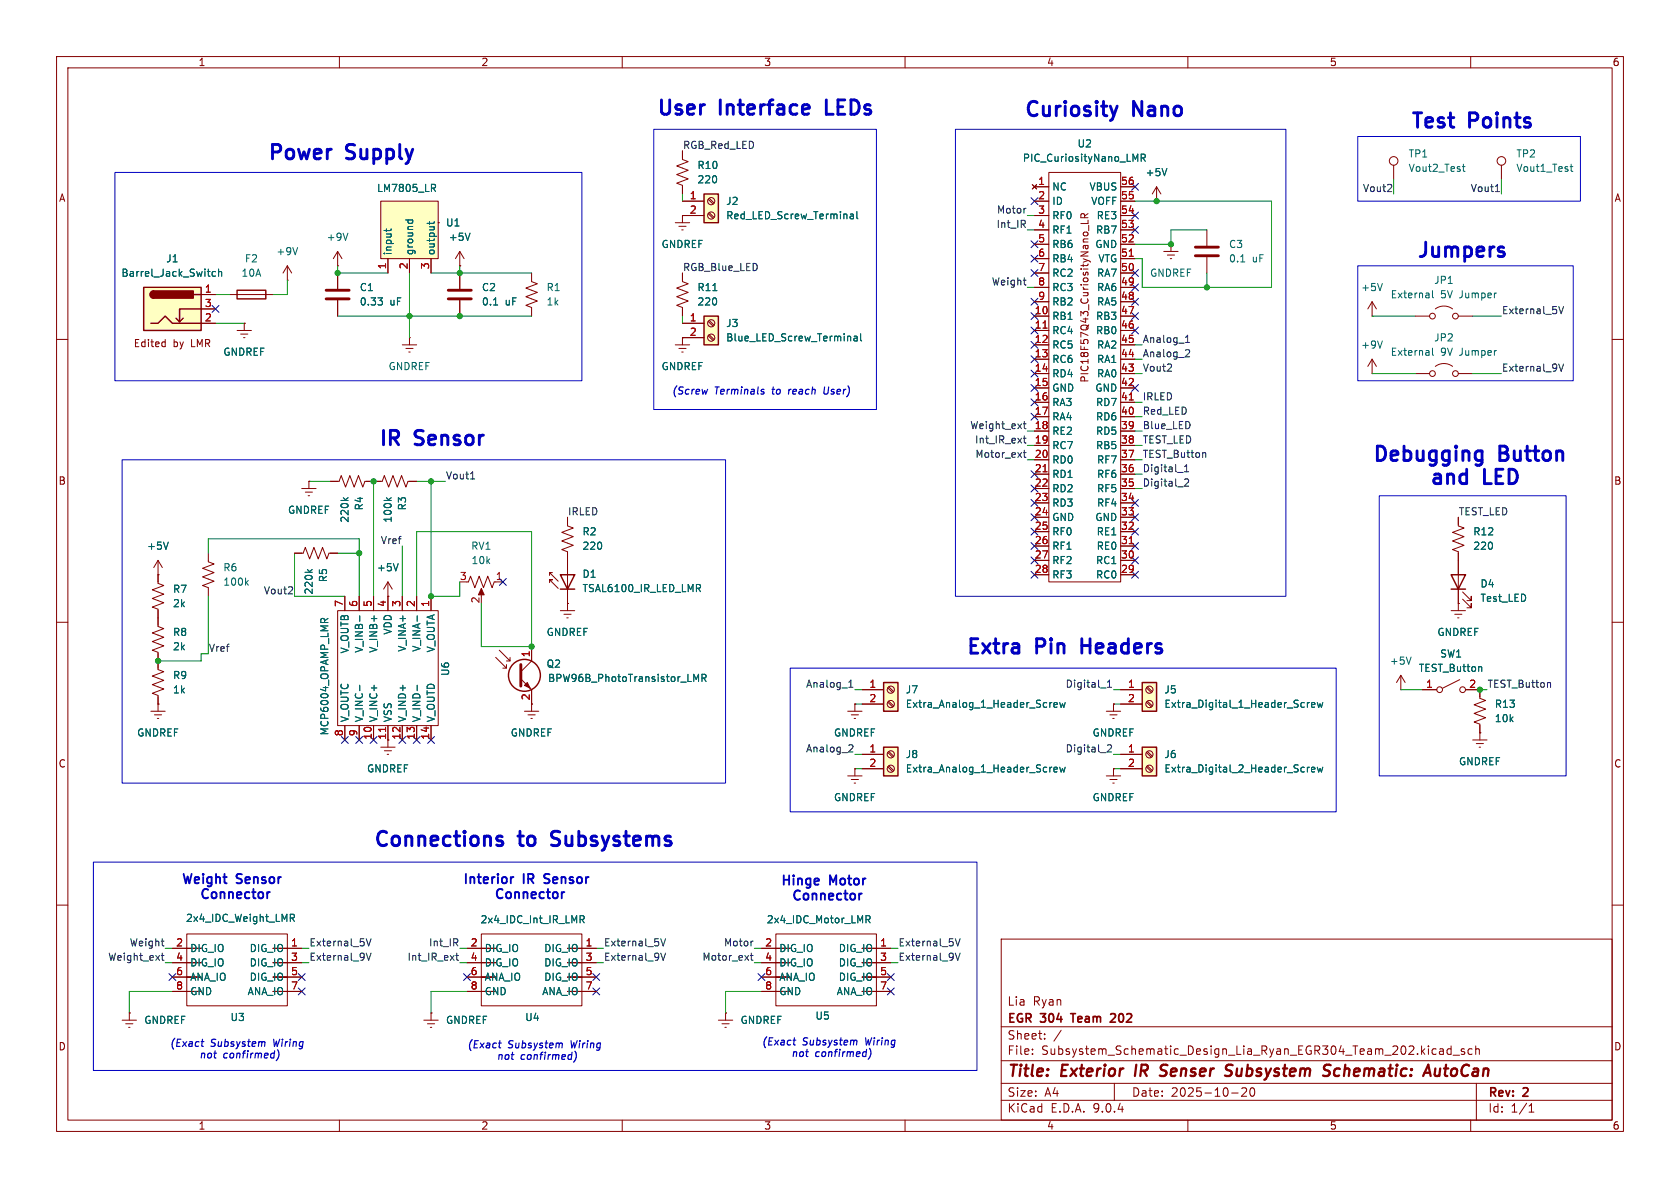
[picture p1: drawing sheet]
<svg xmlns="http://www.w3.org/2000/svg" width="297mm" height="210mm" viewBox="0 0 297 210" stroke-linecap="round" stroke-linejoin="round" font-family="sans-serif">
<g fill="none" stroke="#840000" stroke-width=".18">
<path d="M10 10h277v190h-277zM12 12h273v186h-273zM60 10v2M110 10v2M160 10v2M210 10v2M260 10v2M10 60h2M285 60h2M10 110h2M285 110h2M10 160h2"/>
<path d="M177 166h108v32h-108zM285 160h2M60 198v2M110 198v2M160 198v2M177 194.5h108M177 191.5h108M177 187.5h108M177 181.5h108M182.5 186.3v.1M182.5 185.5v.1M184.7 183.6v.1"/>
<path d="M184.7 182.8v.1M187.6 182.1l-1.3 2M197 191.5v3M210 198v2M217.7 193.2h1.2M220.3 192.4v.5l-.8 .9h.9M221.1 192.4a.81 .81 0 0 0 .4 1.4l.2-.1 .1-.5-.1-.8M253.7 185.4l.2 .1M253.9 186.3l-.2 .1M254.5 185.5h.6l.1 .9M255.2 185.8h-.5a.29 .29 0 0 0-.2 .3 .29 .29 0 0 0 .2 .3l.5-.1M256.5 185.5l-.4-.1-.3 .3v.4l.2 .2h.5"/>
<path d="M256.5 184.9v1.5M256.9 186.5h1.1M258.9 185.5l-.4-.1-.2 .2 .1 .2 .5 .2v.3h-.6M260 198v2M260.2 185.5l-.4-.1-.3 .3v.4l.2 .2h.5M260.9 185.5l.2-.1 .4 .1v.9M260.9 184.9v1.5M261 191.5v6.5M270.3 196.6h.9M270.3 195.5l.4-.4v1.5"/>
</g>
<path d="M200.9 188.2l-.3 2M205.3 189.1l.8 .3M206.1 190l-.3 .2h-.5M206.1 188.2h-.5l-.3 .2M217.1 189.2l.3 .1a.49 .49 0 0 1 .4 .5 .49 .49 0 0 1-.5 .4M217.2 188.2l.7 .1M234.9 189.4a.44 .44 0 0 1 0 .6M235 188.2l.3 .1M236.7 188.9a.66 .66 0 0 0-.8 .4v.7l.3 .2h.3M253.8 188.9l-.1 1.2a.57 .57 0 0 0 .8-.1M254.6 188.9l-.2 1.3" fill="none" stroke="#840000" stroke-width=".4"/>
<path d="M189.3 179.2h.8M197.1 179.3l-.5-.1-.3 .1M197.1 179.8l-.8 .9h.9" fill="none" stroke="#840000" stroke-width=".3"/>
<path d="M201.9 120.7h2.6v5h-2.6z" fill="#ffffc2"/>
<path d="M201.9 120.7h2.6v5h-2.6z" fill="none" stroke="#840000" stroke-width=".25"/>
<g fill="none" stroke="#840000" stroke-width=".18">
<path d="M198.1 121.9h3.8M198.1 124.5h3.8M202.7 121.6l.8 .8M202.7 124.1l.8 .9M202.8 121.4l.9 .9M202.8 124l.9 .8"/>
<circle cx="203.2" cy="121.9" r=".63"/>
<circle cx="203.2" cy="124.5" r=".63"/>
</g>
<path d="M231.1 124.2v.8M231.5 124.2l-.4 .2M231.9 124.6l.6-.1-.1-.2-.4-.1-.1 .2v.6h.5M232.9 124.2l.2 .8 .3-.6 .2 .6 .3-.8" fill="none" stroke="#006464" stroke-width=".18"/>
<path d="M156.2 120.7h2.5v5h-2.5z" fill="#ffffc2"/>
<path d="M156.2 120.7h2.5v5h-2.5z" fill="none" stroke="#840000" stroke-width=".25"/>
<g fill="none" stroke="#840000" stroke-width=".18">
<path d="M152.4 121.9h3.8M152.4 124.5h3.8M156.9 121.6l.9 .8M156.9 124.1l.9 .9M157.1 121.4l.9 .9M157.1 124l.9 .8"/>
<circle cx="157.5" cy="121.9" r=".63"/>
<circle cx="157.5" cy="124.5" r=".63"/>
</g>
<path d="M185.8 124.2h.2M186.3 124.6l.6-.1v-.2l-.4-.1-.2 .2 .1 .6h.5M187.3 124.2l.3 .8 .2-.6 .3 .6 .2-.8" fill="none" stroke="#006464" stroke-width=".18"/>
<path d="M201.9 132.1h2.6v5.1h-2.6z" fill="#ffffc2"/>
<g fill="none" stroke="#840000" stroke-width=".25">
<path d="M99.1 101.6h2.5l-1.3 2.5zM99.1 104.1h2.5M256.5 101.6h2.6l-1.3 2.5zM256.5 104.1h2.6M201.9 132.1h2.6v5.1h-2.6z"/>
<circle cx="92.7" cy="119.4" r="2.82"/>
</g>
<g fill="none" stroke="#840000" stroke-width=".18">
<path d="M120.6 26.7v1.5l1.1 .4-2.1 .7 2.1 .8-2.1 .8 2.1 .7-2.1 .8 1 .4v1.5M182.5 32.6l.8 .8M182.9 33h2.5M182.9 35.6h2.5M182.9 38.1h2.5M183.3 32.6l-.8 .8M185.4 30.5h12.7v72.4h-12.7zM191.7 38.5v-.6l-.2-.1h-.3l-.1 .7h1.2M192.3 38.9v.6h-1.2M192.3 37.8l-.6 .4M192.5 39.8v1M198.1 33h2.6"/>
<path d="M198.1 35.6h2.6M198.1 38.1h2.6M204.5 35.6h.1M204.5 33l-.8 1.3M204.5 33l.7 1.3M204.5 33v2.6M246.4 29.2v2.6M265.4 29.2v2.6M182.9 40.6h2.5M182.9 43.2h2.5M182.9 45.7h2.5M182.9 48.3h2.5"/>
<path d="M182.9 50.8h2.5M182.9 53.3h2.5M182.9 55.9h2.5M182.9 58.4h2.5M198.1 40.6h2.6M198.1 43.2h2.6M198.1 45.7h2.6M198.1 48.3h2.6M198.1 50.8h2.6M198.1 53.3h2.6M198.1 55.9h2.6M198.1 58.4h2.6"/>
<path d="M205.7 44.5h2.6M206.4 45.1h1.2M206.9 45.7h.2M207 43.2h.1M207 43.2v1.3M213.4 40.6v2.8M213.4 45.5v2.8M242.6 55.9h.1M242.6 53.3v2.6M242.6 53.3l-.8 1.3M242.6 53.3l.7 1.3M250.2 55.9h2.5"/>
<path d="M253.7 54.6a2.54 2.54 0 0 1 3.1 0M257.8 55.9h2.5M182.9 61h2.5M182.9 63.5h2.5M182.9 66h2.5M182.9 68.6h2.5M182.9 71.1h2.5M182.9 73.7h2.5M182.9 76.2h2.5M182.9 78.7h2.5M198.1 61h2.6M198.1 63.5h2.6"/>
<path d="M198.1 66h2.6M198.1 68.6h2.6M198.1 71.1h2.6M198.1 73.7h2.6M198.1 76.2h2.6M198.1 78.7h2.6M242.6 66h.1M242.6 63.5l-.8 1.3M242.6 63.5l.7 1.3M242.6 63.5v2.5M250.2 66h2.5M253.7 64.8a2.54 2.54 0 0 1 3.1 0"/>
<path d="M257.8 66h2.5M27.9 99.1v4l1.1 .4-2.1 .8 2.1 .7-2.1 .8 2.1 .8-2.1 .7 1 .4v3l1.1 .4-2.1 .8 2.1 .7-2.1 .8 2.1 .8-2.1 .7 1 .4v3.1l1.1 .3-2.1 .8 2.1 .8-2.1 .7 2.1 .8-2.1 .8 1 .3v2.8M27.9 99.1l-.7 1.2M27.9 99.1l.8 1.2M36.8 97.8v1.5l1 .4-2 .8 2 .7-2 .8 2 .7-2 .8 1 .4v1.5M58.4 85.1h1.5l.4-1 .8 2 .7-2 .8 2 .8-2 .7 2 .4-1h3.1l.3-1 .8 2 .8-2 .7 2 .8-2 .8 2 .3-1h1.6M100.3 91.4v1.6l1 .3-2 .8 2 .8-2 .7 2 .8-2 .8 1 .3v10.5M182.9 81.3h2.5M182.9 83.8h2.5M182.9 86.4h2.5M182.9 88.9h2.5M182.9 91.4h2.5"/>
<path d="M182.9 94h2.5M182.9 96.5h2.5M182.9 99.1h2.5M198.1 81.3h2.6M198.1 83.8h2.6M198.1 86.4h2.6M198.1 88.9h2.6M198.1 91.4h2.6M198.1 94h2.6M198.1 96.5h2.6M198.1 99.1h2.6M257.8 91.4v1.6l1 .3-2 .8 2 .8-2 .7 2 .8-2 .8 1 .3v9.2"/>
<path d="M27.9 101.6h.1M59.7 108h17.8v20.3h-17.8zM61 105.4v2.6M63.5 105.4v2.6M66 105.4v2.6M68.6 105.4h.1M68.6 102.9v5.1M68.6 102.9l-.8 1.2M68.6 102.9l.7 1.2M71.1 105.4v2.6M73.7 105.4v2.6M76.2 105.4v2.6"/>
<path d="M82.5 102.9h.3l.4-1 .7 2 .8-2 .8 2 .7-2 .8 2 .4-1M85.1 104.4v1M87.6 116.2l1.9 1.9v-.6M87.6 102.9h1.3M88.3 114.9l1.9 1.9v-.6M88.9 118.1h.6M89.5 116.8h.7M94 114.3v2.5l-1.9 1.9M97.2 103v-.5h.5h-.5l1.5 1.5M97.2 101.2v.5M97.7 101.2h-.5l1.5 1.5M99.1 108h2.5"/>
<path d="M99.7 108.6h1.3M100.2 109.2h.3M100.3 106.7h.1M182.9 101.6h2.5M198.1 101.6h2.6M258.6 105.9l1.5 1.5v-.7v.7h-.8M258.6 104.6l1.5 1.6v-.8v.8h-.8M26.7 125.7h2.5M27.3 126.4h1.3M27.8 127h.3M27.9 124.5h.1M61 128.3v2.5"/>
<path d="M63.5 128.3v2.5M66 128.3v2.5M67.3 132.1h2.5M67.9 132.7h1.3M68.5 133.4h.2M68.6 128.3v3.8M71.1 128.3v2.5M73.7 128.3v2.5M76.2 128.3v2.5M92.1 120l1.9 1.9v3.8M92.7 125.7h2.5M93.3 126.4h1.3"/>
<path d="M93.9 127h.2M195.6 125.7h2.5M196.2 126.4h1.3M196.7 127h.3M196.8 124.5h.1M196.8 124.5v1.2M198.1 133.4h3.8M198.1 135.9h3.8M202.7 133l.8 .9M202.7 135.6l.8 .8M202.8 132.8l.9 .9M202.8 135.4l.9 .8"/>
<path d="M82.5 167.6h2.6M82.5 170.2h2.6M82.5 172.7h2.6M82.5 175.3h2.6M85.1 165.1h17.8v12.7h-17.8zM85.1 167.6h2.5zM85.1 170.2h2.5zM100.3 167.6h2.6zM100.3 170.2h2.6zM100.3 172.7h2.6zM100.3 175.3h2.6zM102.9 167.6h2.5"/>
<path d="M102.9 170.2h2.5M102.9 172.7h2.5M102.9 175.3h2.5M128.3 179.1h.1M128.3 179.1v1.2M134.6 167.6h2.6M134.6 170.2h2.6M134.6 172.7h2.6M134.6 175.3h2.6M137.2 165.1h17.7v12.7h-17.7zM137.2 167.6h2.5zM137.2 170.2h2.5z"/>
<path d="M152.4 167.6h2.5zM152.4 170.2h2.5zM152.4 172.7h2.5zM152.4 175.3h2.5zM154.9 167.6h2.6M154.9 170.2h2.6M154.9 172.7h2.6M154.9 175.3h2.6M127 180.3h2.5M127.6 181h1.3M128.1 181.6h.3"/>
<circle cx="246.4" cy="28.4" r=".76"/>
<circle cx="265.4" cy="28.4" r=".76"/>
<circle cx="253.2" cy="55.9" r=".51"/>
<circle cx="257.3" cy="55.9" r=".51"/>
<circle cx="253.2" cy="66" r=".51"/>
<circle cx="257.3" cy="66" r=".51"/>
<circle cx="203.2" cy="133.3" r=".63"/>
<circle cx="203.2" cy="135.9" r=".63"/>
</g>
<g fill="none" stroke="#006464" stroke-width=".18">
<path d="M200.7 28.2l.4-1v1.3M201.7 27.9h.7l.1-.2-.1-.3-.7-.2v1.3M202.1 27.9l.4 .6M206.3 29.8l-.4 1.3M258.5 29.5h.5M258.7 29v1.1l.3 .2M277.6 29.5h.5M277.8 29v1.1l.3 .2M219.3 46.3h.8M244.4 50.1l-.4 1.3M253.2 51.4v1.1l.2 .1M244.4 60.3l-.4 1.2"/>
<path d="M253.2 61.5v1.1l.2 .2M29.8 95.8l-.5 1.3M60.7 88l.5 .5M61.5 88l-.4 .3M68.3 88l.5 .5M69.2 88l-.5 .3M70.4 99.6l-.4 1.3M43.5 103l.4 .4M43.9 102.6l-.5 .5M56.7 110v-.4l.3-.3 .3 .1 .1 .6M58 109.3l-.6 .4M63.6 108.9v.9"/>
<path d="M73.8 108.9v.9M122.6 119.2l.5 .9 .4-.9v1.3M123.4 104l.4 .6M123.6 103.3l.2 .3v.3l-.2 .1M124.1 119.9l.6-.1 .1-.2v-.3l-.7-.1v1.3M124.4 119.9l.4 .6M63.6 121.1v1M73.8 121.1v1M231.1 135.6v.9M231.5 135.6l-.4 .3M231.9 136l.6-.1-.1-.2-.4-.1-.1 .2v.6h.5M232.9 135.6l.2 .9 .3-.6 .2 .6 .3-.9"/>
<path d="M102.6 161.9h.4l.3 .2-.1 .4h-.6M102.9 162.5l.4 .6M153.1 161.9h.5l.2 .2-.1 .4h-.6M153.4 162.5l.4 .6"/>
</g>
<path d="M184.4 58h.7M199.6 45.3h.8M199.6 70.7h.8M184.4 83.4h.7M199.6 96.1h.8M68.2 128.6v.7" fill="none" stroke="#a90000" stroke-width=".18"/>
<path d="M211.3 43.7h4.1M211.3 45.2h4.1M92.1 117.5v3.8" fill="none" stroke="#840000" stroke-width=".51"/>
<g fill="#840000" stroke="#840000" stroke-width=".18">
<path d="M92.7 121.2l.5-.5 .5 1z"/>
<path d="M85.1 104l.5 1.2h-1z"/>
</g>
<path d="M124.5 55.9h2.5v5.1h-2.5z" fill="#ffffc2"/>
<path d="M124.5 55.9h2.5v5.1h-2.5z" fill="none" stroke="#840000" stroke-width=".25"/>
<g fill="none" stroke="#840000" stroke-width=".18">
<path d="M120.6 59.7h.1M120.6 57.2h3.9M120.6 59.7h3.9M120.6 59.7v1.3M125.2 56.8l.9 .9M125.2 59.4l.9 .8M125.4 56.6l.8 .9M125.4 59.2l.8 .8M119.4 61h2.5M120 61.6h1.3M120.5 62.2h.3"/>
<circle cx="125.7" cy="59.7" r=".63"/>
<circle cx="125.7" cy="57.1" r=".63"/>
</g>
<path d="M151 59.5h.5v.8M151.5 59.7l-.4 .1-.2 .2 .2 .3 .4-.1M152.1 59v1.1l.2 .2" fill="none" stroke="#006464" stroke-width=".18"/>
<path d="M124.5 34.3h2.5v5.1h-2.5z" fill="#ffffc2"/>
<path d="M124.5 34.3h2.5v5.1h-2.5z" fill="none" stroke="#840000" stroke-width=".25"/>
<g fill="none" stroke="#840000" stroke-width=".18">
<path d="M119.4 39.4h2.5M120.6 38.1h.1M120.6 35.6h3.9M120.6 38.1h3.9M120.6 38.1v1.3M125.2 35.2l.9 .9M125.2 37.8l.9 .8M125.4 35.1l.8 .8M125.4 37.6l.8 .8M59.7 47h.1M59.7 44.5v2.5M59.7 48.3v2.8"/>
<path d="M59.7 53.1v2.8M59.7 44.5l-.8 1.2M59.7 44.5l.8 1.2M72.4 59.7h.1M72.4 59.7v1.3M120 40h1.3M120.5 40.6h.3M120.6 48.3v1.5l1.1 .4-2.1 .7 2.1 .8-2.1 .8 2.1 .7-2.1 .8 1 .4v1.5M71.1 61h2.6M71.8 61.6h1.2M72.3 62.2h.2M247.6 119.4l-.7 1.3"/>
<path d="M247.6 119.4l.8 1.3M247.6 119.4v2.5M256.5 108h2.6M257.2 108.6h1.2M257.7 109.2h.2M257.8 106.7h.1M257.8 106.7v1.3M247.6 121.9h.1M251.5 121.9h2.5M258.1 120.1l-3.1 1.6M259.1 121.9h2.5v1.5l1 .4-2 .8 2 .7-2 .8 2 .8-2 .7 1 .4v2.8M260.3 130.8h2.6"/>
<path d="M261 131.4h1.3M261.5 132.1h.2M261.6 129.5h.1"/>
<circle cx="125.7" cy="38.1" r=".63"/>
<circle cx="125.7" cy="35.6" r=".63"/>
<circle cx="254.5" cy="121.9" r=".51"/>
<circle cx="258.6" cy="121.9" r=".51"/>
</g>
<path d="M150.3 37.9h.5l.1 .8M150.9 38.1l-.4 .1-.2 .2 .2 .3 .4-.1M151.5 37.4v1.1l.2 .2M61.5 41.2l-.4 1.3M66.8 52.6h.8l-.4 .5M67.5 53.2l.1 .2-.1 .5M126 51.4h.7M249.5 116.1l-.5 1.3M261.8 117.8l.2 .2v.7" fill="none" stroke="#006464" stroke-width=".18"/>
<path d="M57.7 52.8h4M57.7 51.3h4" fill="none" stroke="#840000" stroke-width=".51"/>
<path d="M67.3 35.6h10.2v10.1h-10.2z" fill="#ffffc2"/>
<path d="M67.3 35.6h10.2v10.1h-10.2zM77.5 39.4h.1M41.9 58.4h2.5M42.5 59.1h1.3M43.1 59.7h.2M43.2 57.2h.1M43.2 57.2v1.2M68.6 45.7v2.6M72.4 45.7v2.6M76.2 45.7v2.6" fill="none" stroke="#840000" stroke-width=".18"/>
<path d="M71.7 38.9h1.3M72.2 38.9l-.1 .3M72.9 38.9l.1 .3M75.9 39.2v.5M76.3 32.6h.5l.2 .2-.1 .4h-.6M76.6 33.2l.4 .7M76.8 39.2l-.2 .3h-1.1M68.3 40.5v.4M69.2 40.5l-.2 .3h-1.1" fill="none" stroke="#006464" stroke-width=".18"/>
<path d="M25.4 50.8h10.2v7.6h-10.2z" fill="#ffffc2"/>
<path d="M25.4 50.8h10.2v7.6h-10.2zM26.7 57.2h1.2l1.3-1.3 1.3 1.3h5.1M27.2 51.4a.64 .64 0 0 0-.7 .7 .64 .64 0 0 0 .7 .6M32.4 56.3l-.7 .6M34.3 52.1h1.3M35.6 54.6h-3.9v2.3l-.6-.6M41.9 51.3h5.1v1.5h-5.1z" fill="none" stroke="#840000" stroke-width=".25"/>
<g fill="#840000" stroke="#840000" stroke-width=".25">
<path d="M26.7 51.6l.5-.2v1.3a.63 .63 0 0 1-.6-.4 .63 .63 0 0 1 .1-.7z"/>
<path d="M27.2 51.4h7v1.3h-7z"/>
</g>
<g fill="none" stroke="#840000" stroke-width=".18">
<path d="M35.6 52.1h2.5M35.6 54.6h2.5M35.6 57.2h2.5M40.6 52.1h7.7M50.8 49.5h.1M50.8 47l-.8 1.3M50.8 47l.8 1.3M50.8 47v2.5M81.3 47h.1M81.3 44.5l-.8 1.2M81.3 44.5l.7 1.2M81.3 44.5v2.5"/>
<path d="M81.3 48.3v2.8M81.3 53.1v2.8M94 48.3v1.5l1 .4-2 .7 2 .8-2 .8 2 .7-2 .8 1 .4v1.5M28.8 60.4l.4 .1M29.2 60v1.3M29.2 61.2l-.4 .1M52.1 97.8h1.5l.4-1 .7 2 .8-2 .8 2 .7-2 .8 2 .4-1h1.5M149.9 125.7h2.5M150.5 126.4h1.3M151 127h.3M151.1 124.5h.1M151.1 124.5v1.2"/>
<path d="M22.9 179.1h.1M22.9 179.1v1.2M30.5 167.6h2.5M30.5 170.2h2.5M30.5 172.7h2.5M30.5 175.3h2.5M33 165.1h17.8v12.7h-17.8zM33 167.6h2.6zM33 170.2h2.6zM48.3 167.6h2.5zM48.3 170.2h2.5zM48.3 172.7h2.5z"/>
<path d="M48.3 175.3h2.5zM50.8 167.6h2.5M50.8 170.2h2.5M50.8 172.7h2.5M50.8 175.3h2.5M76.2 179.1h.1M76.2 179.1v1.2M21.6 180.3h2.5M22.2 181h1.3M22.7 181.6h.3M74.9 180.3h2.6M75.6 181h1.2"/>
<path d="M76.1 181.6h.2"/>
</g>
<path d="M38.1 48.1l-.4-.1-.2 .2 .1 .6h.5M38.6 48.1l.2-.1 .3 .1 .1 .7M38.6 47.6v1.2M52.6 43.8l-.4 1.2M83.1 41.2l-.4 1.3M87.3 53.9h.7M54.3 100.7l.5 .5M55.2 100.7l-.5 .3M51.3 161.6h.5l.2 .3-.1 .3-.6 .1M51.6 162.3l.4 .6" fill="none" stroke="#006464" stroke-width=".18"/>
<path d="M79.2 51.3h4.1M79.2 52.8h4.1" fill="none" stroke="#840000" stroke-width=".51"/>
<path d="M156.2 132.1h2.5v5.1h-2.5z" fill="#ffffc2"/>
<path d="M156.2 132.1h2.5v5.1h-2.5z" fill="none" stroke="#840000" stroke-width=".25"/>
<g fill="none" stroke="#840000" stroke-width=".18">
<path d="M120.6 38.1h.1M120.6 35.6h3.9M120.6 38.1h3.9M120.6 26.7v1.2M120.6 33v1.3M182.5 32.6l.8 .8M182.9 33h2.5M182.9 35.6h2.5M182.9 38.1h2.5M183.3 32.6l-.8 .8M198.1 33h2.6M198.1 35.6h2.6"/>
<path d="M198.1 38.1h2.6M204.5 35.6h.1M35.6 52.1h2.5M35.6 54.6h2.5M35.6 57.2h2.5M43.2 57.2h.1M59.7 48.3v2.8M59.7 53.1v2.8M68.6 45.7v2.6M72.4 45.7v2.6M76.2 45.7v2.6M81.3 47h.1"/>
<path d="M81.3 48.3v2.8M81.3 53.1v2.8M120.6 59.7h.1M120.6 57.2h3.9M120.6 48.3v1.2M120.6 54.6v1.3M120.6 59.7h3.9M182.9 40.6h2.5M182.9 43.2h2.5M182.9 45.7h2.5M182.9 48.3h2.5M182.9 50.8h2.5"/>
<path d="M182.9 53.3h2.5M182.9 55.9h2.5M182.9 58.4h2.5M198.1 40.6h2.6M198.1 43.2h2.6M198.1 45.7h2.6M198.1 48.3h2.6M198.1 50.8h2.6M198.1 53.3h2.6M198.1 55.9h2.6M198.1 58.4h2.6M182.9 61h2.5"/>
<path d="M182.9 63.5h2.5M182.9 66h2.5M182.9 68.6h2.5M182.9 71.1h2.5M182.9 73.7h2.5M182.9 76.2h2.5M182.9 78.7h2.5M198.1 61h2.6M198.1 63.5h2.6M198.1 66h2.6M198.1 68.6h2.6M198.1 71.1h2.6"/>
<path d="M198.1 73.7h2.6M198.1 76.2h2.6M198.1 78.7h2.6M52.1 97.8h1.2M53.3 86.4h2.6M54 87h1.2M54.5 87.6h.2M54.6 85.1h.1M54.6 85.1v1.3M58.4 97.8h1.3M58.4 85.1h1.3M64.8 85.1h2.5"/>
<path d="M72.4 85.1h1.3M100.3 91.4v1.3M100.3 97.8v3.8M182.9 86.4h2.5M182.9 81.3h2.5M182.9 83.8h2.5M182.9 88.9h2.5M182.9 91.4h2.5M182.9 94h2.5M182.9 96.5h2.5M182.9 99.1h2.5M198.1 86.4h2.6"/>
<path d="M198.1 81.3h2.6M198.1 83.8h2.6M198.1 88.9h2.6M198.1 91.4h2.6M198.1 94h2.6M198.1 96.5h2.6M198.1 99.1h2.6M257.8 91.4v1.3M257.8 97.8v3.8M27.9 101.6h.1M27.9 101.6v1.3M27.9 108v2.5"/>
<path d="M27.9 115.6v2.5M61 105.4v2.6M63.5 105.4v2.6M66 105.4v2.6M68.6 105.4h.1M68.6 105.4v2.6M71.1 105.4v2.6M73.7 105.4v2.6M76.2 105.4v2.6M94 114.3v2.5M100.3 106.7h.1M100.3 104.1v2.6"/>
<path d="M182.9 101.6h2.5M198.1 101.6h2.6M257.8 106.7h.1M257.8 104.1v2.6M27.9 124.5h.1M27.9 123.2v1.3M61 128.3v2.5M63.5 128.3v2.5M66 128.3v2.5M68.6 128.3v2.5M71.1 128.3v2.5M73.7 128.3v2.5"/>
<path d="M76.2 128.3v2.5M94 121.9v2.6M149.9 137.2h2.5M150.5 137.8h1.3M151 138.4h.3M151.1 135.9h.1M151.1 124.5h.1M151.1 135.9v1.3M152.4 133.4h3.8M152.4 135.9h3.8M152.4 121.9h3.8M152.4 124.5h3.8"/>
<path d="M156.9 133l.9 .9M156.9 135.6l.9 .8M157.1 132.8l.9 .9M157.1 135.4l.9 .8M195.6 137.2h2.5M196.2 137.8h1.3M196.7 138.4h.3M196.8 135.9h.1M196.8 124.5h.1M196.8 135.9v1.3M198.1 133.4h3.8M198.1 135.9h3.8"/>
<path d="M198.1 121.9h3.8M198.1 124.5h3.8M251.5 121.9h2.5M259.1 121.9h2.5v1.3M261.6 129.5h.1M261.6 128.3v1.2M22.9 179.1h.1M30.5 167.6h2.5M30.5 170.2h2.5M30.5 172.7h2.5M30.5 175.3h2.5M50.8 167.6h2.5"/>
<path d="M50.8 170.2h2.5M50.8 172.7h2.5M50.8 175.3h2.5M76.2 179.1h.1M82.5 167.6h2.6M82.5 170.2h2.6M82.5 172.7h2.6M82.5 175.3h2.6M102.9 167.6h2.5M102.9 170.2h2.5M102.9 172.7h2.5M102.9 175.3h2.5"/>
<path d="M128.3 179.1h.1M134.6 167.6h2.6M134.6 170.2h2.6M134.6 172.7h2.6M134.6 175.3h2.6M154.9 167.6h2.6M154.9 170.2h2.6M154.9 172.7h2.6M154.9 175.3h2.6"/>
<circle cx="157.5" cy="133.3" r=".63"/>
<circle cx="157.5" cy="135.9" r=".63"/>
</g>
<g fill="none" stroke="#006464" stroke-width=".18">
<path d="M71.7 38.9h1.3M72.2 38.9l-.1 .3M72.9 38.9l.1 .3M75.9 39.2v.5M76.3 32.6h.5l.2 .2-.1 .4h-.6M76.6 33.2l.4 .7M76.8 39.2l-.2 .3h-1.1M150.3 37.9h.5l.1 .8M150.9 38.1l-.4 .1-.2 .2 .2 .3 .4-.1M151.5 37.4v1.1l.2 .2M200.7 28.2l.4-1v1.3M201.7 27.9h.7l.1-.2-.1-.3-.7-.2v1.3"/>
<path d="M202.1 27.9l.4 .6M206.3 29.8l-.4 1.3M38.1 48.1l-.4-.1-.2 .2 .1 .6h.5M38.6 48.1l.2-.1 .3 .1 .1 .7M38.6 47.6v1.2M66.8 52.6h.8l-.4 .5M67.5 53.2l.1 .2-.1 .5M68.3 40.5v.4M69.2 40.5l-.2 .3h-1.1M83.1 41.2l-.4 1.3M87.3 53.9h.7M126 51.4h.7"/>
<path d="M151 59.5h.5v.8M151.5 59.7l-.4 .1-.2 .2 .2 .3 .4-.1M152.1 59v1.1l.2 .2M29.8 95.8l-.5 1.3M60.7 88l.5 .5M61.5 88l-.4 .3M68.3 88l.5 .5M69.2 88l-.5 .3M70.4 99.6l-.4 1.3M54.3 100.7l.5 .5M55.2 100.7l-.5 .3M56.7 110v-.4l.3-.3 .3 .1 .1 .6"/>
<path d="M58 109.3l-.6 .4M63.6 108.9v.9M73.8 108.9v.9M122.6 119.2l.5 .9 .4-.9v1.3M123.4 104l.4 .6M123.6 103.3l.2 .3v.3l-.2 .1M124.1 119.9l.6-.1 .1-.2v-.3l-.7-.1v1.3M124.4 119.9l.4 .6M261.8 117.8l.2 .2v.7M63.6 121.1v1M73.8 121.1v1M185.8 135.6h.2"/>
<path d="M185.8 124.2h.2M186.3 136l.6-.1v-.2l-.4-.1-.2 .2 .1 .6h.5M186.3 124.6l.6-.1v-.2l-.4-.1-.2 .2 .1 .6h.5M187.3 135.6l.3 .9 .2-.6 .3 .6 .2-.9M187.3 124.2l.3 .8 .2-.6 .3 .6 .2-.8M231.1 124.2v.8M231.1 135.6v.9M231.5 135.6l-.4 .3M231.5 124.2l-.4 .2M231.9 136l.6-.1-.1-.2-.4-.1-.1 .2v.6h.5M231.9 124.6l.6-.1-.1-.2-.4-.1-.1 .2v.6h.5M232.9 124.2l.2 .8 .3-.6 .2 .6 .3-.8"/>
<path d="M232.9 135.6l.2 .9 .3-.6 .2 .6 .3-.9M51.3 161.6h.5l.2 .3-.1 .3-.6 .1M51.6 162.3l.4 .6M102.6 161.9h.4l.3 .2-.1 .4h-.6M102.9 162.5l.4 .6M153.1 161.9h.5l.2 .2-.1 .4h-.6M153.4 162.5l.4 .6"/>
</g>
<g fill="none" stroke="#0f0f0f" stroke-width=".18">
<path d="M181.3 36.8h.1M245.3 33.9h.7M246 32.7v.4M264.4 33.9h.7M180.9 49.5h.5M181.3 50.4h.1M209.6 59.6l.4-.3v1.2M275.6 54.2l.4 1.3 .4-1.3M180.9 74.9h.5M180.9 77.5h.5M181.1 74.5v1.1l.3 .2M181.1 77v1.1l.3 .2"/>
<path d="M181.1 79.6v1.1l.3 .2M206.3 65.6h.8M207 64.5v.4M209.6 60.5h.7M209.8 61.8l.4 .1 .1 .3-.8 .9h.8M275.6 64.3l.4 1.3 .4-1.3M83.2 84.7h.7M180.9 80h.5M208.2 83.5h1M209.4 84.8l.5-.1 .2 .3-.8 .9h.8M209.4 83.4h.7M209.4 82.5l.4-.4v1.3"/>
<path d="M213 80l.2 .2v.7M50.9 105h.8M51.7 103.8v.5M150.1 121.5h.7M150.1 120.6l.3-.4v1.3M150.2 131.7h.5l.1 .3-.8 .9h.8M194.6 121.6h.9M195.8 131.8l.5-.1 .2 .3-.8 .9h.8M195.8 121.5h.7M195.8 120.6l.3-.4v1.3M273.9 120.6l.2 .2v.7M28.5 168.9h.5"/>
<path d="M28.5 166.4h.5M28.7 168.5v1.1l.3 .2M28.9 167.2h.1M64.7 168.5l.5 1.3 .4-1.3M64.7 165.9l.5 1.3 .4-1.3M80.6 168.9h.5M80.8 168.5v1.1l.3 .2M116.8 165.9l.4 1.3 .5-1.3M116.8 168.5l.4 1.3 .5-1.3M132.6 168.9h.5M132.8 168.5v1.1l.3 .2M133 166.4h.1"/>
<path d="M168.9 168.5l.4 1.3 .4-1.3M168.9 165.9l.4 1.3 .4-1.3"/>
</g>
<g fill="none" stroke="#009600" stroke-width=".18">
<path d="M120.6 34.3v1.3M181.6 38.1h1.3M200.7 35.6h24.1v15.2h-22.9v-5.1h-1.2M246.4 31.8v2.5M265.4 31.8v2.5M38.1 52.1h2.5M38.1 57.2h5.1M50.8 49.5v2.6h-2.5M59.7 55.9h34.3M59.7 47v1.3h8.9M72.4 48.3v11.4M76.2 48.3h17.8"/>
<path d="M81.3 47v1.3M120.6 55.9v1.3M181.6 40.6h1.3M181.6 50.8h1.3M213.4 40.6h-6.4v2.6h-6.3M213.4 48.3v2.5M242.6 55.9h7.6M260.3 55.9h5.1M181.6 78.7h1.3M181.6 76.2h1.3M200.7 66h1.2M200.7 78.7h1.2"/>
<path d="M200.7 71.1h1.2M200.7 76.2h1.2M200.7 73.7h1.2M200.7 61h1.2M200.7 63.5h1.2M242.6 66h7.6M260.3 66h5.1M36.8 97.8v-2.5h26.7v10.1M52.1 97.8v7.6h8.9M54.6 85.1h3.8M59.7 97.8h3.8M66 85.1v20.3"/>
<path d="M71.1 96.5v8.9M73.7 85.1h5M76.2 85.1v20.3h5.1v-2.5M181.6 81.3h1.3M200.7 83.8h1.2M200.7 81.3h1.2M200.7 86.4h1.2M36.8 105.4v10.2h-1.2v1.2h-7.7M73.7 105.4v-11.4h20.3v20.3h-8.9v-7.6M151.1 121.9h1.3M151.1 124.5h1.3M151.1 133.4h1.3"/>
<path d="M151.1 135.9h1.3M196.8 121.9h1.3M196.8 124.5h1.3M196.8 133.4h1.3M196.8 135.9h1.3M247.6 121.9h3.9M261.6 121.9h1.3M29.2 167.6h1.3M29.2 170.2h1.3M30.5 175.3h-7.6v3.8M53.3 167.6h1.3M53.3 170.2h1.3"/>
<path d="M81.3 167.6h1.2M81.3 170.2h1.2M82.5 175.3h-6.3v3.8M105.4 167.6h1.3M105.4 170.2h1.3M133.3 167.6h1.3M133.3 170.2h1.3M134.6 175.3h-6.3v3.8M157.5 167.6h1.2M157.5 170.2h1.2"/>
</g>
<g fill="none" stroke="#000084" stroke-width=".18">
<path d="M182.3 35l1.2 1.2M183.5 35l-1.2 1.2M200.1 37.5l1.2 1.2M200.1 32.4l1.2 1.2M201.3 37.5l-1.2 1.2M201.3 32.4l-1.2 1.2M37.5 54l1.2 1.2M38.7 54l-1.2 1.2M182.3 42.6l1.2 1.2M182.3 52.7l1.2 1.2M182.3 55.3l1.2 1.2M182.3 47.7l1.2 1.2"/>
<path d="M182.3 45.1l1.2 1.2M182.3 57.8l1.2 1.2M183.5 42.6l-1.2 1.2M183.5 52.7l-1.2 1.2M183.5 55.3l-1.2 1.2M183.5 57.8l-1.2 1.2M183.5 47.7l-1.2 1.2M183.5 45.1l-1.2 1.2M200.1 47.7l1.2 1.2M200.1 50.2l1.2 1.2M200.1 52.7l1.2 1.2M200.1 40l1.2 1.2"/>
<path d="M200.1 55.3l1.2 1.2M200.1 57.8l1.2 1.2M201.3 47.7l-1.2 1.2M201.3 50.2l-1.2 1.2M201.3 52.7l-1.2 1.2M201.3 55.3l-1.2 1.2M201.3 40l-1.2 1.2M201.3 57.8l-1.2 1.2M182.3 62.9l1.2 1.2M182.3 73.1l1.2 1.2M182.3 70.5l1.2 1.2M182.3 65.4l1.2 1.2"/>
<path d="M182.3 68l1.2 1.2M182.3 60.4l1.2 1.2M183.5 65.4l-1.2 1.2M183.5 70.5l-1.2 1.2M183.5 62.9l-1.2 1.2M183.5 73.1l-1.2 1.2M183.5 68l-1.2 1.2M183.5 60.4l-1.2 1.2M200.1 68l1.2 1.2M201.3 68l-1.2 1.2M182.3 85.8l1.2 1.2M182.3 93.4l1.2 1.2"/>
<path d="M182.3 83.2l1.2 1.2M182.3 88.3l1.2 1.2M182.3 95.9l1.2 1.2M182.3 90.8l1.2 1.2M182.3 98.5l1.2 1.2M183.5 85.8l-1.2 1.2M183.5 93.4l-1.2 1.2M183.5 83.2l-1.2 1.2M183.5 88.3l-1.2 1.2M183.5 95.9l-1.2 1.2M183.5 90.8l-1.2 1.2M183.5 98.5l-1.2 1.2"/>
<path d="M200.1 88.3l1.2 1.2M200.1 95.9l1.2 1.2M200.1 90.8l1.2 1.2M200.1 98.5l1.2 1.2M200.1 93.4l1.2 1.2M201.3 95.9l-1.2 1.2M201.3 90.8l-1.2 1.2M201.3 88.3l-1.2 1.2M201.3 98.5l-1.2 1.2M201.3 93.4l-1.2 1.2M88.3 102.3l1.2 1.2M89.5 102.3l-1.2 1.2"/>
<path d="M182.3 101l1.2 1.2M183.5 101l-1.2 1.2M200.1 101l1.2 1.2M201.3 101l-1.2 1.2M60.4 130.2l1.2 1.2M61.6 130.2l-1.2 1.2M62.9 130.2l1.2 1.2M64.1 130.2l-1.2 1.2M65.4 130.2l1.2 1.2M66.6 130.2l-1.2 1.2M70.5 130.2l1.2 1.2M71.7 130.2l-1.2 1.2"/>
<path d="M73.1 130.2l1.2 1.2M74.3 130.2l-1.2 1.2M75.6 130.2l1.2 1.2M76.8 130.2l-1.2 1.2M29.9 172.1l1.2 1.2M31.1 172.1l-1.2 1.2M52.7 172.1l1.2 1.2M52.7 174.7l1.2 1.2M53.9 172.1l-1.2 1.2M53.9 174.7l-1.2 1.2M81.9 172.1l1.3 1.2M83.2 172.1l-1.3 1.2"/>
<path d="M104.8 172.1l1.2 1.2M104.8 174.7l1.2 1.2M106 172.1l-1.2 1.2M106 174.7l-1.2 1.2M134 172.1l1.2 1.2M135.2 172.1l-1.2 1.2M156.9 172.1l1.2 1.2M156.9 174.7l1.2 1.2M158.1 172.1l-1.2 1.2M158.1 174.7l-1.2 1.2"/>
</g>
<path d="M197.5 18.8l-.6 1.7M261.8 79.7l.2 .1M262 79.7v2.1l-.1 .2M262 81.3l-.2 .1M88.2 148.6l.6 .2 .1 .3-.4 .4h-.4M88.2 147.8l.6 .1" fill="none" stroke="#0000c2" stroke-width=".51"/>
<path d="M47.7 157.7l-.4 .2M90.8 155l-.3 .1-.2 .3M99.8 157.7l-.4 .2M152.4 158l-.4 .1" fill="none" stroke="#0000c2" stroke-width=".33"/>
<g fill="none" stroke="#0000c2" stroke-width=".21">
<path d="M125.1 68.8l-.3 .9M134.7 68.9h.4M134.7 69.2l.3 .1 .1 .2-.2 .2h-.3M139.5 68.8l-.1 .9M139.5 68.9v.2M145.8 68.4l-.2 1 .3 .3 .3-.1M35.6 184.1h.4M35.8 183.7l-.1 1.1 .2 .2M46.5 184.1l.3 .2v.7M48.6 185.8l-.2 1.2M49.3 186.1l-.1 .9-.4 .5M88.1 184.4h.5"/>
<path d="M88.4 184l-.2 1.1 .3 .1M99.1 184.4l.3 .2-.1 .6M101.1 186l-.1 1.3M101.9 186.4l-.1 .8-.4 .6M140.2 183.9h.5M140.4 183.5l-.1 1 .3 .2M151.2 183.9l.3 .2-.1 .6M153.2 185.5l-.2 1.3M153.9 185.9l-.1 .8-.3 .6"/>
</g>
<path d="M20.3 30.5h82.6v36.8h-82.6zM115.6 22.9h39.3v49.5h-39.3zM168.9 22.9h58.4v82.5h-58.4zM240 24.1h39.4v11.5h-39.4zM240 47h38.1v20.3h-38.1zM21.6 81.3h106.7v57.1h-106.7zM243.8 87.6h33.1v49.6h-33.1zM139.7 118.1h96.5v25.4h-96.5zM16.5 152.4h156.2v36.8h-156.2z" fill="none" stroke="#0000c2" stroke-width=".18"/>
<path d="M184.4 58h.7M199.6 45.3h.8M199.6 70.7h.8M184.4 83.4h.7M199.6 96.1h.8M68.2 128.6v.7" fill="none" stroke="#a90000" stroke-width=".18"/>
<g fill="#009600" stroke="#009600" stroke-width=".18">
<circle cx="213.4" cy="50.8" r=".46"/>
<circle cx="204.5" cy="35.6" r=".46"/>
<circle cx="207" cy="43.2" r=".46"/>
<circle cx="261.6" cy="121.9" r=".46"/>
<circle cx="59.7" cy="48.3" r=".46"/>
<circle cx="81.3" cy="55.9" r=".46"/>
<circle cx="72.4" cy="55.9" r=".46"/>
<circle cx="81.3" cy="48.3" r=".46"/>
<circle cx="63.5" cy="97.8" r=".46"/>
<circle cx="27.9" cy="116.8" r=".46"/>
<circle cx="76.2" cy="105.4" r=".46"/>
<circle cx="76.2" cy="85.1" r=".46"/>
<circle cx="94" cy="114.3" r=".46"/>
<circle cx="66" cy="85.1" r=".46"/>
</g>
<g font-size="3.5" fill="#0000c2">
<text x="115.8" y="21.1">User</text>
<text x="127.2" y="21.1">Interface</text>
<text x="147" y="21.1">LEDs</text>
<text x="180.8" y="21.3">Curiosity</text>
<text x="200.3" y="21.3">Nano</text>
<text x="249.1" y="23.4">Test</text>
<text x="259.7" y="23.4">Points</text>
<text x="47.1" y="29">Power</text>
<text x="61.3" y="29">Supply</text>
<text x="250.2" y="46.2">Jumpers</text>
<text x="66.7" y="79.5">IR</text>
<text x="73.4" y="79.5">Sensor</text>
<text x="242.4" y="82.3">Debugging</text>
<text x="265.1" y="82.3">Button</text>
<text x="252.5" y="86.4">and</text>
<text x="262.3" y="86.4">LED</text>
<text x="170.5" y="116.3">Extra</text>
<text x="183.2" y="116.3">Pin</text>
<text x="192.2" y="116.3">Headers</text>
<text x="65.8" y="150.4">Connections</text>
<text x="91.8" y="150.4">to</text>
<text x="98.5" y="150.4">Subsystems</text>
</g>
<g font-size="2.8" fill="#840000">
<text x="178" y="190.9">Title:</text>
<text x="187.7" y="190.9">Exterior</text>
<text x="201.5" y="190.9">IR</text>
<text x="206.8" y="190.9">Senser</text>
<text x="219.1" y="190.9">Subsystem</text>
<text x="237.2" y="190.9">Schematic:</text>
<text x="255.9" y="190.9">AutoCan</text>
</g>
<g font-size="2.3" fill="#0000c2">
<text x="31.9" y="156.7">Weight</text>
<text x="35.1" y="159.4">Connector</text>
<text x="41.8" y="156.7">Sensor</text>
<text x="81.6" y="156.7">Interior</text>
<text x="87.2" y="159.4">Connector</text>
<text x="92.5" y="156.7">IR</text>
<text x="96.9" y="156.7">Sensor</text>
<text x="137.8" y="157">Hinge</text>
<text x="139.8" y="159.6">Connector</text>
<text x="146.7" y="157">Motor</text>
</g>
<g font-size="2.1" fill="#840000">
<text x="178" y="178">Lia</text>
<text x="182.6" y="178">Ryan</text>
<text x="178" y="184">Sheet:</text>
<text x="178" y="181.2">EGR</text>
<text x="184.1" y="181.2">304</text>
<text x="190.1" y="181.2">Team</text>
<text x="197.7" y="181.2">202</text>
<text x="178" y="186.7">File:</text>
<text x="184.1" y="186.7">Subsystem_Schematic_Design_Lia_Ryan_EGR304_Team_202.kicad_sch</text>
<text x="178" y="196.9">KiCad</text>
<text x="178" y="194.1">Size:</text>
<text x="184.7" y="194.1">A4</text>
<text x="185.7" y="196.9">E.D.A.</text>
<text x="193.3" y="196.9">9.0.4</text>
<text x="200" y="194.1">Date:</text>
<text x="207" y="194.1">2025-10-20</text>
<text x="263" y="194.3">Rev:</text>
<text x="263" y="196.9">Id:</text>
<text x="267.1" y="196.9">1/1</text>
<text x="269.4" y="194.3">2</text>
</g>
<g font-size="1.8" fill="#840000">
<text x="35" y="11.9">1</text>
<text x="85" y="11.9">2</text>
<text x="135" y="11.9">3</text>
<text x="185" y="11.9">4</text>
<text x="235" y="11.9">5</text>
<text x="285" y="11.9">6</text>
<text x="10.3" y="35.9">A</text>
<text x="285.3" y="35.9">A</text>
<text x="23.5" y="61.6">Edited</text>
<text x="30.6" y="61.6">by</text>
<text x="33.9" y="61.6">LMR</text>
<text x="192.6" y="67.7" transform="rotate(-90 192.6 67.7)">PIC18F57Q43_CuriosityNano_LR</text>
<text x="10.3" y="85.9">B</text>
<text x="285.3" y="85.9">B</text>
<text x="93.7" y="123.9" transform="rotate(-90 93.7 123.9)">2</text>
<text x="68.3" y="130.9" transform="rotate(-90 68.3 130.9)">11</text>
<text x="10.3" y="135.9">C</text>
<text x="285.3" y="135.9">C</text>
<text x="10.3" y="185.9">D</text>
<text x="285.3" y="185.9">D</text>
<text x="35" y="199.9">1</text>
<text x="85" y="199.9">2</text>
<text x="135" y="199.9">3</text>
<text x="185" y="199.9">4</text>
<text x="235" y="199.9">5</text>
<text x="285" y="199.9">6</text>
</g>
<g font-size="1.8" fill="#0f0f0f">
<text x="120.6" y="26.4">RGB_Red_LED</text>
<text x="240.9" y="34">Vout2</text>
<text x="259.9" y="34">Vout1</text>
<text x="176.1" y="40.4">Int_IR</text>
<text x="176.1" y="37.8">Motor</text>
<text x="120.6" y="48">RGB_Blue_LED</text>
<text x="175.2" y="50.5">Weight</text>
<text x="265.4" y="55.6">External_5V</text>
<text x="201.9" y="60.7">Analog_1</text>
<text x="201.9" y="63.2">Analog_2</text>
<text x="201.9" y="65.8">Vout2</text>
<text x="265.4" y="65.8">External_9V</text>
<text x="201.9" y="70.9">IRLED</text>
<text x="171.4" y="75.9">Weight_ext</text>
<text x="201.9" y="73.4">Red_LED</text>
<text x="201.9" y="75.9">Blue_LED</text>
<text x="172.3" y="78.5">Int_IR_ext</text>
<text x="172.3" y="81">Motor_ext</text>
<text x="201.9" y="78.5">TEST_LED</text>
<text x="201.9" y="81">TEST_Button</text>
<text x="201.9" y="83.6">Digital_1</text>
<text x="78.7" y="84.8">Vout1</text>
<text x="201.9" y="86.1">Digital_2</text>
<text x="100.3" y="91.2">IRLED</text>
<text x="257.8" y="91.2">TEST_LED</text>
<text x="67.2" y="96.3">Vref</text>
<text x="46.5" y="105.1">Vout2</text>
<text x="36.8" y="115.3">Vref</text>
<text x="142.4" y="121.7">Analog_1</text>
<text x="188.3" y="121.7">Digital_1</text>
<text x="262.9" y="121.7">TEST_Button</text>
<text x="142.4" y="133.1">Analog_2</text>
<text x="188.3" y="133.1">Digital_2</text>
<text x="22.8" y="167.4">Weight</text>
<text x="54.6" y="167.4">External_5V</text>
<text x="75.8" y="167.4">Int_IR</text>
<text x="106.7" y="167.4">External_5V</text>
<text x="127.9" y="167.4">Motor</text>
<text x="158.7" y="167.4">External_5V</text>
<text x="19" y="169.9">Weight_ext</text>
<text x="54.6" y="169.9">External_9V</text>
<text x="71.9" y="169.9">Int_IR_ext</text>
<text x="106.7" y="169.9">External_9V</text>
<text x="124.1" y="169.9">Motor_ext</text>
<text x="158.7" y="169.9">External_9V</text>
</g>
<g font-size="1.8" fill="#006464">
<text x="180.7" y="28.8">PIC_CuriosityNano_LMR</text>
<text x="190.4" y="26.3">U2</text>
<text x="248.9" y="28">TP1</text>
<text x="268" y="28">TP2</text>
<text x="66.6" y="34.1">LM7805_LR</text>
<text x="123.2" y="32.6">220</text>
<text x="123.2" y="30.1">R10</text>
<text x="185.9" y="33.9">NC</text>
<text x="192.5" y="33.9">VBUS</text>
<text x="202.4" y="31.3">+5V</text>
<text x="248.9" y="30.6">Vout2_Test</text>
<text x="268" y="30.6">Vout1_Test</text>
<text x="78.7" y="40.2">U1</text>
<text x="128.3" y="36.4">J2</text>
<text x="128.3" y="39">Red_LED_Screw_Terminal</text>
<text x="185.9" y="36.4">ID</text>
<text x="185.9" y="39">RF0</text>
<text x="185.9" y="41.5">RF1</text>
<text x="192.8" y="36.4">VOFF</text>
<text x="193.7" y="41.5">RB7</text>
<text x="193.8" y="39">RE3</text>
<text x="29.3" y="46.6">J1</text>
<text x="43.2" y="46.6">F2</text>
<text x="48.8" y="45.3">+9V</text>
<text x="57.7" y="42.8">+9V</text>
<text x="69.4" y="45.2" transform="rotate(-90 69.4 45.2)">input</text>
<text x="73.3" y="45.2" transform="rotate(-90 73.3 45.2)">ground</text>
<text x="77.1" y="45.2" transform="rotate(-90 77.1 45.2)">output</text>
<text x="79.2" y="42.8">+5V</text>
<text x="116.9" y="44">GNDREF</text>
<text x="185.9" y="44">RB6</text>
<text x="185.9" y="46.6">RB4</text>
<text x="193.5" y="44">GND</text>
<text x="194.1" y="46.6">VTG</text>
<text x="217.2" y="44">C3</text>
<text x="217.2" y="46.6">0.1</text>
<text x="221.4" y="46.6">uF</text>
<text x="21.4" y="49.1">Barrel_Jack_Switch</text>
<text x="42.6" y="49.1">10A</text>
<text x="63.5" y="51.7">C1</text>
<text x="85.1" y="51.7">C2</text>
<text x="96.5" y="51.7">R1</text>
<text x="123.2" y="51.7">R11</text>
<text x="185.9" y="49.1">RC2</text>
<text x="185.9" y="51.7">RC3</text>
<text x="193.8" y="49.1">RA7</text>
<text x="193.8" y="51.7">RA6</text>
<text x="203.2" y="49.1">GNDREF</text>
<text x="240.5" y="51.7">+5V</text>
<text x="245.8" y="52.9">External</text>
<text x="253.4" y="50.4">JP1</text>
<text x="254.7" y="52.9">5V</text>
<text x="258.1" y="52.9">Jumper</text>
<text x="63.5" y="54.2">0.33</text>
<text x="68.9" y="54.2">uF</text>
<text x="85.1" y="54.2">0.1</text>
<text x="89.3" y="54.2">uF</text>
<text x="96.5" y="54.2">1k</text>
<text x="123.2" y="54.2">220</text>
<text x="128.3" y="58">J3</text>
<text x="185.9" y="54.2">RB2</text>
<text x="185.9" y="56.7">RB1</text>
<text x="185.9" y="59.3">RC4</text>
<text x="193.7" y="56.7">RB3</text>
<text x="193.7" y="59.3">RB0</text>
<text x="193.8" y="54.2">RA5</text>
<text x="39.4" y="63.1">GNDREF</text>
<text x="68.6" y="65.6">GNDREF</text>
<text x="116.9" y="65.6">GNDREF</text>
<text x="128.3" y="60.6">Blue_LED_Screw_Terminal</text>
<text x="185.9" y="61.8">RC5</text>
<text x="185.9" y="64.4">RC6</text>
<text x="193.8" y="61.8">RA2</text>
<text x="193.8" y="64.4">RA1</text>
<text x="240.5" y="61.8">+9V</text>
<text x="245.8" y="63.1">External</text>
<text x="253.4" y="60.6">JP2</text>
<text x="254.7" y="63.1">9V</text>
<text x="258.1" y="63.1">Jumper</text>
<text x="185.9" y="66.9">RD4</text>
<text x="185.9" y="69.4">GND</text>
<text x="185.9" y="72">RA3</text>
<text x="193.5" y="69.4">GND</text>
<text x="193.7" y="72">RD7</text>
<text x="193.8" y="66.9">RA0</text>
<text x="185.9" y="74.5">RA4</text>
<text x="185.9" y="77.1">RE2</text>
<text x="193.7" y="74.5">RD6</text>
<text x="193.7" y="77.1">RD5</text>
<text x="185.9" y="79.6">RC7</text>
<text x="185.9" y="82.1">RD0</text>
<text x="193.7" y="79.6">RB5</text>
<text x="193.8" y="82.1">RF7</text>
<text x="185.9" y="84.7">RD1</text>
<text x="185.9" y="87.2">RD2</text>
<text x="185.9" y="89.8">RD3</text>
<text x="193.8" y="84.7">RF6</text>
<text x="193.8" y="87.2">RF5</text>
<text x="193.8" y="89.8">RF4</text>
<text x="50.8" y="91">GNDREF</text>
<text x="61.8" y="92.5" transform="rotate(-90 61.8 92.5)">220k</text>
<text x="64.4" y="90.3" transform="rotate(-90 64.4 90.3)">R4</text>
<text x="69.4" y="92.5" transform="rotate(-90 69.4 92.5)">100k</text>
<text x="72" y="90.3" transform="rotate(-90 72 90.3)">R3</text>
<text x="102.9" y="94.8">R2</text>
<text x="185.9" y="92.3">GND</text>
<text x="185.9" y="94.8">RF0</text>
<text x="193.5" y="92.3">GND</text>
<text x="193.8" y="94.8">RE1</text>
<text x="260.4" y="94.8">R12</text>
<text x="25.9" y="97.4">+5V</text>
<text x="39.4" y="101.2">R6</text>
<text x="66.5" y="101.2">+5V</text>
<text x="83.2" y="97.4">RV1</text>
<text x="83.3" y="99.9">10k</text>
<text x="102.9" y="97.4">220</text>
<text x="185.9" y="97.4">RF1</text>
<text x="185.9" y="99.9">RF2</text>
<text x="193.7" y="99.9">RC1</text>
<text x="193.8" y="97.4">RE0</text>
<text x="260.4" y="97.4">220</text>
<text x="30.5" y="105">R7</text>
<text x="30.5" y="107.5">2k</text>
<text x="39.4" y="103.7">100k</text>
<text x="55.5" y="105.2" transform="rotate(-90 55.5 105.2)">220k</text>
<text x="58" y="103" transform="rotate(-90 58 103)">R5</text>
<text x="102.9" y="102.3">D1</text>
<text x="102.9" y="104.9">TSAL6100_IR_LED_LMR</text>
<text x="185.9" y="102.5">RF3</text>
<text x="193.7" y="102.5">RC0</text>
<text x="261.6" y="104.1">D4</text>
<text x="261.6" y="106.6">Test_LED</text>
<text x="30.5" y="112.6">R8</text>
<text x="69.4" y="112.3" transform="rotate(-90 69.4 112.3)">VDD</text>
<text x="96.5" y="112.6">GNDREF</text>
<text x="254" y="112.6">GNDREF</text>
<text x="30.5" y="115.2">2k</text>
<text x="61.8" y="115.6" transform="rotate(-90 61.8 115.6)">V_OUTB</text>
<text x="64.4" y="115.5" transform="rotate(-90 64.4 115.5)">V_INB-</text>
<text x="66.9" y="115.5" transform="rotate(-90 66.9 115.5)">V_INB+</text>
<text x="72" y="115.3" transform="rotate(-90 72 115.3)">V_INA+</text>
<text x="74.5" y="115.3" transform="rotate(-90 74.5 115.3)">V_INA-</text>
<text x="77.1" y="115.4" transform="rotate(-90 77.1 115.4)">V_OUTA</text>
<text x="79.6" y="119.6" transform="rotate(-90 79.6 119.6)">U6</text>
<text x="96.5" y="118.2">Q2</text>
<text x="245.6" y="117.7">+5V</text>
<text x="250.7" y="119">TEST_Button</text>
<text x="254.5" y="116.4">SW1</text>
<text x="30.5" y="120.2">R9</text>
<text x="30.5" y="122.8">1k</text>
<text x="96.8" y="120.8">BPW96B_PhotoTransistor_LMR</text>
<text x="160" y="122.8">J7</text>
<text x="160" y="125.3">Extra_Analog_1_Header_Screw</text>
<text x="205.7" y="122.8">J5</text>
<text x="205.7" y="125.3">Extra_Digital_1_Header_Screw</text>
<text x="264.2" y="125.3">R13</text>
<text x="24.1" y="130.4">GNDREF</text>
<text x="58.3" y="130.1" transform="rotate(-90 58.3 130.1)">MCP6004_OPAMP_LMR</text>
<text x="61.8" y="127.8" transform="rotate(-90 61.8 127.8)">V_OUTC</text>
<text x="64.4" y="127.8" transform="rotate(-90 64.4 127.8)">V_INC-</text>
<text x="66.9" y="127.8" transform="rotate(-90 66.9 127.8)">V_INC+</text>
<text x="69.4" y="127.8" transform="rotate(-90 69.4 127.8)">VSS</text>
<text x="72" y="127.8" transform="rotate(-90 72 127.8)">V_IND+</text>
<text x="74.5" y="127.8" transform="rotate(-90 74.5 127.8)">V_IND-</text>
<text x="77.1" y="127.8" transform="rotate(-90 77.1 127.8)">V_OUTD</text>
<text x="90.2" y="130.4">GNDREF</text>
<text x="147.3" y="130.4">GNDREF</text>
<text x="193.1" y="130.4">GNDREF</text>
<text x="264.2" y="127.9">10k</text>
<text x="64.8" y="136.8">GNDREF</text>
<text x="160" y="134.2">J8</text>
<text x="160" y="136.8">Extra_Analog_1_Header_Screw</text>
<text x="205.7" y="134.2">J6</text>
<text x="205.7" y="136.8">Extra_Digital_2_Header_Screw</text>
<text x="257.8" y="135.5">GNDREF</text>
<text x="147.3" y="141.8">GNDREF</text>
<text x="193.1" y="141.8">GNDREF</text>
<text x="32.8" y="163.2">2x4_IDC_Weight_LMR</text>
<text x="84.9" y="163.4">2x4_IDC_Int_IR_LMR</text>
<text x="135.5" y="163.4">2x4_IDC_Motor_LMR</text>
<text x="33.5" y="168.5">DIG_IO</text>
<text x="33.5" y="171">DIG_IO</text>
<text x="33.5" y="173.6">ANA_IO</text>
<text x="44" y="168.5">DIG_IO</text>
<text x="44" y="171">DIG_IO</text>
<text x="44" y="173.6">DIG_IO</text>
<text x="85.6" y="168.5">DIG_IO</text>
<text x="85.6" y="171">DIG_IO</text>
<text x="85.6" y="173.6">ANA_IO</text>
<text x="96.1" y="168.5">DIG_IO</text>
<text x="96.1" y="171">DIG_IO</text>
<text x="96.1" y="173.6">DIG_IO</text>
<text x="137.7" y="168.5">DIG_IO</text>
<text x="137.7" y="171">DIG_IO</text>
<text x="137.7" y="173.6">ANA_IO</text>
<text x="148.2" y="168.5">DIG_IO</text>
<text x="148.2" y="171">DIG_IO</text>
<text x="148.2" y="173.6">DIG_IO</text>
<text x="33.5" y="176.1">GND</text>
<text x="43.7" y="176.1">ANA_IO</text>
<text x="85.6" y="176.1">GND</text>
<text x="95.7" y="176.1">ANA_IO</text>
<text x="137.7" y="176.1">GND</text>
<text x="147.8" y="176.1">ANA_IO</text>
<text x="25.4" y="181.2">GNDREF</text>
<text x="40.6" y="180.7">U3</text>
<text x="78.7" y="181.2">GNDREF</text>
<text x="92.8" y="180.7">U4</text>
<text x="130.8" y="181.2">GNDREF</text>
<text x="144.1" y="180.4">U5</text>
</g>
<g font-size="1.8" fill="#a90000">
<text x="121.8" y="35.3">1</text>
<text x="183.4" y="32.8">1</text>
<text x="183.4" y="35.3">2</text>
<text x="198.1" y="32.8">56</text>
<text x="198.1" y="35.3">55</text>
<text x="121.8" y="37.8">2</text>
<text x="183.4" y="37.8">3</text>
<text x="183.4" y="40.4">4</text>
<text x="198.1" y="37.8">54</text>
<text x="198.1" y="40.4">53</text>
<text x="68.3" y="47.7" transform="rotate(-90 68.3 47.7)">1</text>
<text x="72.1" y="47.7" transform="rotate(-90 72.1 47.7)">2</text>
<text x="75.9" y="47.7" transform="rotate(-90 75.9 47.7)">3</text>
<text x="183.4" y="42.9">5</text>
<text x="183.4" y="45.5">6</text>
<text x="198.1" y="42.9">52</text>
<text x="198.1" y="45.5">51</text>
<text x="36.1" y="51.8">1</text>
<text x="183.4" y="48">7</text>
<text x="183.4" y="50.5">8</text>
<text x="183.4" y="53.1">9</text>
<text x="198.1" y="48">50</text>
<text x="198.1" y="50.5">49</text>
<text x="198.1" y="53.1">48</text>
<text x="36.1" y="54.4">3</text>
<text x="36.1" y="56.9">2</text>
<text x="121.8" y="56.9">1</text>
<text x="121.8" y="59.4">2</text>
<text x="182.8" y="55.6">10</text>
<text x="182.8" y="58.2">11</text>
<text x="198.1" y="55.6">47</text>
<text x="198.1" y="58.2">46</text>
<text x="182.8" y="60.7">12</text>
<text x="182.8" y="63.2">13</text>
<text x="182.8" y="65.8">14</text>
<text x="198.1" y="60.7">45</text>
<text x="198.1" y="63.2">44</text>
<text x="198.1" y="65.8">43</text>
<text x="182.8" y="68.3">15</text>
<text x="182.8" y="70.9">16</text>
<text x="198.1" y="68.3">42</text>
<text x="198.1" y="70.9">41</text>
<text x="182.8" y="73.4">17</text>
<text x="182.8" y="75.9">18</text>
<text x="198.1" y="73.4">40</text>
<text x="198.1" y="75.9">39</text>
<text x="182.8" y="78.5">19</text>
<text x="182.8" y="81">20</text>
<text x="182.8" y="83.6">21</text>
<text x="198.1" y="78.5">38</text>
<text x="198.1" y="81">37</text>
<text x="198.1" y="83.6">36</text>
<text x="182.8" y="86.1">22</text>
<text x="182.8" y="88.6">23</text>
<text x="198.1" y="86.1">35</text>
<text x="198.1" y="88.6">34</text>
<text x="182.8" y="91.2">24</text>
<text x="182.8" y="93.7">25</text>
<text x="198.1" y="91.2">33</text>
<text x="198.1" y="93.7">32</text>
<text x="182.8" y="96.3">26</text>
<text x="182.8" y="98.8">27</text>
<text x="182.8" y="101.3">28</text>
<text x="198.1" y="96.3">31</text>
<text x="198.1" y="98.8">30</text>
<text x="198.1" y="101.3">29</text>
<text x="60.7" y="107.4" transform="rotate(-90 60.7 107.4)">7</text>
<text x="63.2" y="107.4" transform="rotate(-90 63.2 107.4)">6</text>
<text x="65.8" y="107.4" transform="rotate(-90 65.8 107.4)">5</text>
<text x="68.3" y="107.4" transform="rotate(-90 68.3 107.4)">4</text>
<text x="70.9" y="107.4" transform="rotate(-90 70.9 107.4)">3</text>
<text x="73.4" y="107.4" transform="rotate(-90 73.4 107.4)">2</text>
<text x="75.9" y="107.4" transform="rotate(-90 75.9 107.4)">1</text>
<text x="81.2" y="102.6">3</text>
<text x="84.8" y="106.8" transform="rotate(-90 84.8 106.8)">2</text>
<text x="87.6" y="102.6">1</text>
<text x="93.7" y="116.3" transform="rotate(-90 93.7 116.3)">1</text>
<text x="153.6" y="121.7">1</text>
<text x="153.6" y="124.2">2</text>
<text x="199.3" y="121.7">1</text>
<text x="199.3" y="124.2">2</text>
<text x="252" y="121.7">1</text>
<text x="259.6" y="121.7">2</text>
<text x="60.7" y="130.2" transform="rotate(-90 60.7 130.2)">8</text>
<text x="63.2" y="130.2" transform="rotate(-90 63.2 130.2)">9</text>
<text x="65.8" y="130.9" transform="rotate(-90 65.8 130.9)">10</text>
<text x="70.9" y="130.9" transform="rotate(-90 70.9 130.9)">12</text>
<text x="73.4" y="130.9" transform="rotate(-90 73.4 130.9)">13</text>
<text x="75.9" y="130.9" transform="rotate(-90 75.9 130.9)">14</text>
<text x="153.6" y="133.1">1</text>
<text x="153.6" y="135.6">2</text>
<text x="199.3" y="133.1">1</text>
<text x="199.3" y="135.6">2</text>
<text x="31" y="167.4">2</text>
<text x="51.4" y="167.4">1</text>
<text x="83.1" y="167.4">2</text>
<text x="103.4" y="167.4">1</text>
<text x="135.2" y="167.4">2</text>
<text x="155.5" y="167.4">1</text>
<text x="31" y="169.9">4</text>
<text x="31" y="172.5">6</text>
<text x="51.4" y="169.9">3</text>
<text x="51.4" y="172.5">5</text>
<text x="83.1" y="169.9">4</text>
<text x="83.1" y="172.5">6</text>
<text x="103.4" y="169.9">3</text>
<text x="103.4" y="172.5">5</text>
<text x="135.2" y="169.9">4</text>
<text x="135.2" y="172.5">6</text>
<text x="155.5" y="169.9">3</text>
<text x="155.5" y="172.5">5</text>
<text x="31" y="175">8</text>
<text x="51.4" y="175">7</text>
<text x="83.1" y="175">8</text>
<text x="103.4" y="175">7</text>
<text x="135.2" y="175">8</text>
<text x="155.5" y="175">7</text>
</g>
<g font-size="1.8" fill="#0000c2">
<text x="118.7" y="70">(Screw</text>
<text x="126.3" y="70">Terminals</text>
<text x="136.8" y="70">to</text>
<text x="140" y="70">reach</text>
<text x="146.6" y="70">User)</text>
<text x="29.9" y="185.3">(Exact</text>
<text x="37.2" y="185.3">Subsystem</text>
<text x="48.6" y="185.3">Wiring</text>
<text x="82.5" y="185.6">(Exact</text>
<text x="89.8" y="185.6">Subsystem</text>
<text x="101.2" y="185.6">Wiring</text>
<text x="134.5" y="185.1">(Exact</text>
<text x="141.9" y="185.1">Subsystem</text>
<text x="153.2" y="185.1">Wiring</text>
<text x="35.1" y="187.4">not</text>
<text x="39.5" y="187.4">confirmed)</text>
<text x="87.7" y="187.6">not</text>
<text x="92" y="187.6">confirmed)</text>
<text x="139.7" y="187.1">not</text>
<text x="144.1" y="187.1">confirmed)</text>
</g>
</svg>
